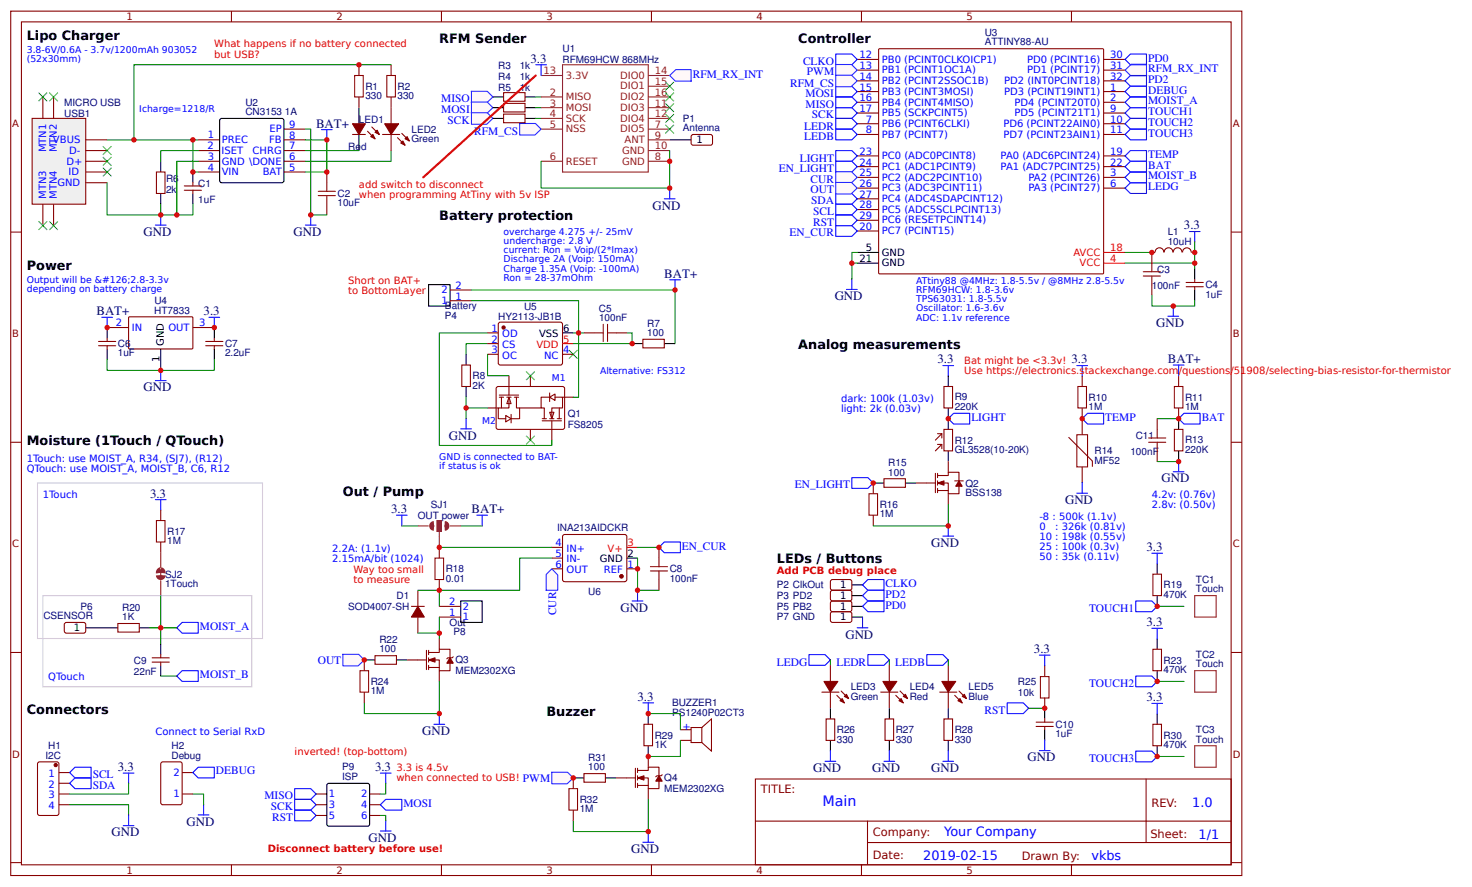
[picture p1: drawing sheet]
<svg xmlns="http://www.w3.org/2000/svg" width="363mm" height="219mm" viewBox="0 0 363 219" stroke-linecap="round" stroke-linejoin="round" font-family="sans-serif">
<g fill="none" stroke="#800" stroke-width=".26">
<path d="M2.6 2.8h304.1v213.2h-304.1zM5.3 5.4h298.7v208h-298.7zM57.1 2.8v2.6M109 2.8v2.6M160.9 2.8v2.6M211.7 14.7h5.3M211.7 19.9h5.3M211.7 17.3h5.3M212.7 2.8v2.6M217 12.1l.2-.1h55.2l.1 .3v55.1l-.2 .2-55.2-.1-.1-.2zM264.6 2.8v2.6M272.5 14.7h5.3"/>
<path d="M272.5 19.9h5.3M272.5 17.3h5.3M211.7 33.2h5.3M211.7 30.5h5.3M211.7 27.9h5.3M211.7 22.6h5.3M211.7 25.2h5.3M211.7 38.5h5.3M272.5 33.2h5.3M272.5 30.5h5.3M272.5 27.9h5.3M272.5 22.6h5.3"/>
<path d="M272.5 25.2h5.3M272.5 38.5h5.3M2.6 57.3h2.7M211.7 43.8h5.3M211.7 54.3h5.3M211.7 51.7h5.3M211.7 49.1h5.3M211.7 46.4h5.3M211.7 57h5.3M211.7 41.1h5.3M272.5 43.8h5.3M272.5 46.4h5.3"/>
<path d="M272.5 41.1h5.3M304 57.3h2.7M284.4 62.3h.8M285.3 62.3a1.06 1.06 0 0 1 1-1.2 1.06 1.06 0 0 1 1.1 1.2M287.5 62.3a1.06 1.06 0 0 1 1-1.2 1.06 1.06 0 0 1 1.1 1.2M289.7 62.3a1.06 1.06 0 0 1 1.1-1.2 1.06 1.06 0 0 1 1 1.2M292 62.3a1.06 1.06 0 0 1 1.1-1.2 1.06 1.06 0 0 1 1 1.2M294.2 62.3h.8M2.6 109.1h2.7M215.6 119.2v2.6M218.3 118.1h5.3v2.1h-5.3zM226.2 119.2h4.8"/>
<path d="M231 116.8v4.7M231.5 107h1.1v1.1M231.5 109.6h1.1v1.1M231.5 117.3h2.7v-.8h2.6v2.1M231.5 119.2h2.7v2.6h2.6v-1.8M231.5 116.8v1M231.5 118.6v1.1M232.6 107l-1.6 1.6M232.6 109.6l-1.6 1.6M233.1 105.9h2.1v5.3h-2.1zM234.2 113.9v2.6M235.7 118.6h2.2"/>
<path d="M263.9 107.9l5.8 5.8v1.4M265.9 107.3h2.7v7.9h-2.7zM267.2 103.3v4M267.2 115.2v4M304 109.1h2.7M215.6 127.1v2.7M231.5 121h2.7M231.5 120.5v1M234.2 121.8v2.7M16.1 153.6h4.8l.3 .5-.1 1.8-.5 .3-4.5-.1-.2-.4v-1.6zM2.6 161h2.7M202.9 170.8h4.3"/>
<path d="M204 177.4h2.1v5.3h-2.1zM205.1 164.1v4M205.1 170.8v3.9M206.6 171.6l1.9 1.8M207.7 170.5l1.8 1.8M217.5 170.8h4.2M218.5 177.4h2.2v5.3h-2.2zM219.6 164.1v4M219.6 170.8v3.9M221.2 171.6l1.8 1.8M222.2 170.5l1.9 1.8M232 170.8h4.3"/>
<path d="M233.1 177.4h2.1v5.3h-2.1zM234.2 164.1v4M234.2 170.8v3.9M235.7 171.6l1.9 1.8M236.8 170.5l1.9 1.8M255.9 179.2h4.2M255.9 178.2h4.2M258 164.1v2.7M258 172.1v2.6M258 177.4v.8M258 179.2v.8M304 161h2.7"/>
<path d="M9.3 188.2l.5-.2h4.2l.5 .2 .1 12.5-.3 .4-4.5 .1-.5-.3zM14.6 190.6h2.6M14.6 193.3h2.6M14.6 195.9h2.6M14.6 198.5h2.6M186.5 192.2h117.5v21.2h-117.5zM283 192.2v15.7M2.6 212.8h2.7M57.1 213.4v2.6M109 213.4v2.6M160.9 213.4v2.6M186.6 202.6h117.3"/>
<path d="M212.7 213.4v2.6M214.2 207.9h89.7M214.2 202.6v10.6M264.6 213.4v2.6M304 212.8h2.7"/>
</g>
<path d="M272.5 64.9h5.3M272.5 62.3h5.3" fill="none" stroke="#f00" stroke-width=".26"/>
<g fill="none" stroke="#000" stroke-width=".26">
<path d="M211.7 64.9h5.3M211.7 62.3h5.3M215.6 119.2h2.7M223.6 119.2h2.6M234.2 103.3v2.6M234.2 111.2v2.7M21.2 154.9h5.3M205.1 174.7v2.7M219.6 174.7v2.7M234.2 174.7v2.7M258 174.7v2.7M205.1 182.7v2.6"/>
<path d="M219.6 182.7v2.6M234.2 182.7v2.6M258 180v2.7"/>
</g>
<g fill="none" stroke="#00f" stroke-width=".26">
<path d="M206.4 53h3.9l1.4 1.3-1.4 1.4h-3.9zM206.4 50.4h3.9l1.4 1.3-1.4 1.3h-3.9zM206.4 47.7h3.9l1.4 1.4-1.4 1.3h-3.9zM293.7 57.1h2.6M295 57.1v2.7M209 71.4h2.7M210.3 68.8v2.6M288.4 78h2.6M289.7 75.4v2.6M232.8 90.2h2.7M234.2 90.2v2.6M265.9 90.2h2.7"/>
<path d="M267.2 90.2v2.6M210.3 117.8h4l1.3 1.4-1.3 1.3h-4zM267.2 119v2.7M38.4 123.3h2.6M39.7 123.3v2.6M232.8 132.3h2.7M234.2 129.6v2.7M265.9 121.7h2.7M43.7 154.9l1.3-1.3h3.9v2.6h-3.9zM199.8 161.5h3.9l1.4 1.3-1.4 1.3h-3.9zM214.3 161.5h4l1.3 1.3-1.3 1.3h-4zM228.9 161.5h3.9l1.4 1.3-1.4 1.3h-3.9z"/>
<path d="M248.7 173.4h4l1.3 1.3-1.3 1.4h-4zM256.6 161.6h2.7M258 161.6v2.7M17.2 193.3l1.3-1.4h4v2.7h-4zM18.5 189.3h4v2.6h-4l-1.3-1.3zM30.4 190.7h2.7M31.7 190.7v2.7M50.3 198.4v2.7M72.8 199.9h3.9l1.4 1.3-1.4 1.3h-3.9zM72.8 197.2h3.9l1.4 1.3-1.4 1.4h-3.9zM72.8 194.6h3.9l1.4 1.3-1.4 1.3h-3.9zM93.9 190.7h2.7"/>
<path d="M95.2 197.2h4v2.7h-4l-1.3-1.4zM95.2 190.7v2.7M203.7 187.8h2.7M205.1 185.2v2.6M218.3 187.8h2.6M219.6 185.2v2.6M232.8 187.8h2.7M234.2 185.2v2.6M256.6 185.2h2.7M258 182.5v2.7M30.4 203.7h2.7M31.7 201.1v2.6"/>
<path d="M48.9 201.1h2.7M93.9 205h2.7M95.2 202.4v2.6"/>
</g>
<path d="M210.3 64.9h1.4M211.7 62.3h-1.4v6.6M234.2 124.5v5.3h-18.6M205.1 162.8v1.3M219.6 162.8v1.3M234.2 162.8v1.3M254 174.7h4M17.2 198.5h14.5v2.7M31.7 193.3v2.6h-14.5M47.6 195.9h2.7v2.6M95.2 193.3v2.6h-1.3M93.9 201.2h1.3v1.3" fill="none" stroke="#080" stroke-width=".26"/>
<path d="M214.6 121.8h2.1v5.3h-2.1zM256.9 166.9h2.1v5.3h-2.1z" fill="none" stroke="#a00000" stroke-width=".26"/>
<g fill="#800" stroke="#800" stroke-width=".26">
<path d="M231.5 119.2l1.6-.6v1.1z"/>
<path d="M236.8 118.6l.8 1.4h-1.6z"/>
<path d="M236.5 172.9l.6-.6 .5 1.1z"/>
<path d="M237.6 171.8l.5-.5 .6 1z"/>
<path d="M232.6 168.1h3.4l-1.8 2.7z"/>
<path d="M207.4 172.9l.6-.6 .5 1.1z"/>
<path d="M208.5 171.8l.5-.5 .5 1z"/>
<path d="M203.5 168.1h3.4l-1.8 2.7z"/>
<path d="M222 172.9l.5-.6 .5 1.1z"/>
<path d="M223 171.8l.6-.5 .5 1z"/>
<path d="M218 168.1h3.5l-1.9 2.7z"/>
<circle cx="13.8" cy="188.8" r=".4"/>
</g>
<g fill="none" stroke="#8d2323" stroke-width=".26">
<path d="M133.6 18.6h5.3M138.9 16h21.2v26.4h-21.2zM160.1 18.6h5.3M133.6 39.8h5.3M133.6 23.9h5.3M133.6 26.6h5.3M133.6 31.9h5.3M133.6 29.2h5.3M160.1 39.8h5.3M160.1 21.3h5.3M160.1 23.9h5.3M160.1 26.6h5.3"/>
<path d="M160.1 31.9h5.3M160.1 34.5h5.3M160.1 29.2h5.3M160.1 37.1h5.3"/>
</g>
<g fill="#fff7f8" stroke="#430aff" stroke-width=".26">
<path d="M116.4 22.5h3.9l1.4 1.4-1.5 1.5h-3.8z"/>
<path d="M116.4 25.2h3.9l1.4 1.4-1.5 1.4h-3.8z"/>
<path d="M116.4 27.8h3.9l1.4 1.4-1.5 1.5h-3.8z"/>
</g>
<g fill="#000" stroke="#3c3" stroke-width=".26">
<path d="M164.3 20.2l2.1 2.1zM166.4 20.2l-2.1 2.1z"/>
<path d="M164.3 22.9l2.1 2.1zM166.4 22.9l-2.1 2.1z"/>
<path d="M164.3 25.5l2.1 2.1zM166.4 25.5l-2.1 2.1z"/>
<path d="M164.3 28.2l2.1 2.1zM164.3 30.3l2.1-2.1z"/>
<path d="M164.3 30.8l2.1 2.1zM166.4 30.8l-2.1 2.1z"/>
</g>
<path d="M132.3 16h2.6M133.6 16v2.6M164 49.1h2.7M165.4 46.4v2.7" fill="none" stroke="#00f" stroke-width=".26"/>
<path d="M165.4 37.1v9.3h-31.8v-6.6" fill="none" stroke="#080" stroke-width=".26"/>
<path d="M170.9 33.3h4.8l.2 .4v1.9l-.5 .2h-4.5l-.2-.5v-1.6z" fill="none" stroke="#800" stroke-width=".26"/>
<path d="M165.4 34.5h5.3" fill="none" stroke="#000" stroke-width=".26"/>
<g fill="#fff7f8" stroke="#430aff" stroke-width=".26">
<path d="M165.4 18.6l1.5-1.4h3.8v2.8h-3.9z"/>
<path d="M128.3 30.5h3.9l1.4 1.4-1.5 1.4h-3.8z"/>
</g>
<path d="M121.7 23.9h2.7M121.7 26.6h2.7M121.7 29.2h2.7M129.6 23.9h2.7M129.6 26.6h2.7M129.6 29.2h2.7" fill="none" stroke="#000" stroke-width=".26"/>
<path d="M124.4 22.9h5.2v2.1h-5.2zM124.4 25.5h5.2v2.1h-5.2zM124.4 28.2h5.2v2.1h-5.2z" fill="none" stroke="#800" stroke-width=".26"/>
<path d="M132.3 23.9h1.3M132.3 26.6h1.3M132.3 29.2h1.3" fill="none" stroke="#080" stroke-width=".26"/>
<path d="M277.8 17.3l1.5-1.5h3.8l.1 2.9h-4z" fill="#fff7f8" stroke="#430aff" stroke-width=".26"/>
<g fill="none" stroke="#800" stroke-width=".26">
<path d="M292.9 70.7h4.2M292.9 69.7h4.2M295 68.9v.8M295 70.7v.8M39.7 125.8v2.6M39.7 133.7v2.7M29.1 153.8h5.3v2.1h-5.3zM284.7 141.7h2.1v5.2h-2.1zM37.6 163.4h4.2M37.6 162.3h4.2M39.7 161.5v.8M39.7 163.4v.7"/>
<path d="M284.7 160.2h2.1v5.3h-2.1zM284.7 178.7h2.1v5.3h-2.1z"/>
</g>
<path d="M295 66.3v2.6M295 71.5v2.7M285.8 139v2.7M26.5 154.9h2.6M34.4 154.9h2.6M39.7 158.9v2.6M285.8 146.9v2.7M285.8 157.5v2.7M39.7 164.1v2.7M285.8 165.5v2.6M285.8 176.1v2.6M285.8 184v2.6" fill="none" stroke="#000" stroke-width=".26"/>
<path d="M277.8 64.9h17.2v1.4M284.4 72.9v2.6h10.6v-1.3M37 154.9h6.7M285.8 149.6h6.6M39.7 166.8h4M285.8 168.1h6.6M285.8 186.6h6.6" fill="none" stroke="#080" stroke-width=".26"/>
<g fill="none" stroke="#00f" stroke-width=".26">
<path d="M277.8 30.5l1.3-1.3h4v2.7h-4zM279.1 26.6h4v2.6h-4l-1.3-1.3zM279.1 31.9h4v2.6h-4l-1.3-1.3zM284.4 136.5h2.7M285.8 136.5v2.6M280.5 148.3h3.9l1.4 1.3-1.4 1.3h-3.9zM284.4 155h2.7M285.8 155v2.7M43.7 166.8l1.3-1.3h3.9v2.6h-3.9zM280.5 166.8h3.9l1.4 1.3-1.4 1.3h-3.9zM284.4 173.5h2.7M285.8 173.5v2.7"/>
<path d="M280.5 185.3h3.9l1.4 1.3-1.4 1.4h-3.9z"/>
</g>
<path d="M38.6 128.4h2.1v5.3h-2.1z" fill="none" stroke="#a00000" stroke-width=".26"/>
<path d="M39.2 141.4a.57 .57 0 0 1 .5-.8 .57 .57 0 0 1 .5 .8M39.2 141.9l.3 .5 .6-.1 .1-.4" fill="none" stroke="#8d2323" stroke-width="1.3" stroke-linecap="butt"/>
<path d="M39.7 136.4v3.7M39.7 140.6v1.9M39.7 143.2v3.7" fill="none" stroke="#8d2323" stroke-width=".26"/>
<path d="M9.3 119.2h55.5v38.3h-55.5zM10.6 146.9h51.6v22.5h-51.6z" fill="none" stroke="#ccc" stroke-width=".26"/>
<path d="M7.9 29.2h13.3v21.2h-13.3z" fill="#efefef" stroke="#800" stroke-width=".26"/>
<g fill="none" stroke="#800" stroke-width=".26">
<path d="M88.6 16v2.6M96.6 16v2.6M10.6 23.9v5.3M13.2 23.9v5.3M21.2 34.5h5.3M21.2 37.1h5.3M21.2 39.8h5.3M48.9 34.5h5.3M48.9 37.1h5.3M48.9 39.8h5.3M70.1 34.5h5.3M70.1 37.1h5.3"/>
<path d="M70.1 39.8h5.3M70.1 31.9h5.3M87 33.2h3.2M88.6 23.9v2.7M90.8 32.4l1.8 1.8M91.8 31.3l1.9 1.9M96.6 23.9v2.7M10.6 50.4v5.3M13.2 50.4v5.3M21.2 45.1h5.3M21.2 42.4h5.3M48.9 42.4h5.3"/>
<path d="M70.1 42.4h5.3M80.7 42.4v2.7M80.7 50.4v2.6"/>
</g>
<path d="M54.3 29.5l.5-.3 15.1 .1 .2 .4-.1 15.1-.4 .3-15.1-.1-.3-.4zM88.6 26.6v3.9M88.6 33.2v3.9" fill="none" stroke="#000" stroke-width=".26"/>
<path d="M87.6 18.6h2.1v5.3h-2.1zM95.5 18.6h2.1v5.3h-2.1zM78.6 48.3h4.2M78.6 47.2h4.2M80.7 45.1v2.1M80.7 48.3v2.1" fill="none" stroke="#a00000" stroke-width=".26"/>
<g fill="#800" stroke="#800" stroke-width=".26">
<path d="M87 30.5h3.2l-1.6 2.7z"/>
<path d="M91.5 33.7l.6-.5 .5 1z"/>
<path d="M92.6 32.6l.5-.5 .6 1.1z"/>
</g>
<g fill="#fefefe" stroke="#800" stroke-width=".26">
<path d="M125.7 98l.5 1.6h-1.1z"/>
<path d="M124.9 102.5l1.3 .8-1.3 .8z"/>
</g>
<path d="M123.3 97.5h4.8M123.3 98h1.1M123.8 98v2.6M125.1 98h1.1M125.7 98v2.6h-2.7v2.7h1.9M125.7 92.7v4.8M127 98h1.1M127.5 98v2.6h.8v2.7h-2.1M131 92.7v2.7M120.4 100.6h2.6M126.2 102.2v2.2" fill="none" stroke="#800" stroke-width=".26"/>
<g fill="#fefefe" stroke="#800" stroke-width=".26">
<path d="M135.7 101.7h1.1l-.5 1.6z"/>
<path d="M135.7 98l1.4-.8v1.6z"/>
</g>
<g fill="none" stroke="#800" stroke-width=".26">
<path d="M38.6 42.4h2.1v5.3h-2.1zM31.8 78.3l.2-.1h15.5l.1 .2v7.6l-.2 .1h-15.5l-.2-.3zM123.3 79.6h15.3l.3 .4-.1 9.8-.4 .3-15.1-.1-.3-.5v-9.5zM24.3 85.3h4.3M24.3 84.2h4.3M26.5 80.8h5.2M26.5 83.4v.8M26.5 85.3v.8M47.6 80.8h5.3M50.8 85.3h4.2M50.8 84.2h4.2M52.9 83.4v.8"/>
<path d="M52.9 85.3v.8M120.4 82.1h2.6M120.4 84.8h2.6M120.4 87.4h2.6M122.6 95.6l.4-.2h16.2l.2 .5v9.8l-.5 .2h-16.1l-.3-.5zM135.7 98h-2.1v2.6h.8v2.7M135.7 96.9v2.2M137.1 98h1.8v2.6h-2.6v2.7M138.9 98h2.7M138.9 87.4h2.7M144.2 82.1h2.6M152.1 82.1h2.7"/>
<path d="M128.3 100.6h5.3M131 105.9v2.7M133.9 103.8h4.7M133.9 103.3h1M135.7 103.3h1.1M136.3 103.8v4.8M137.6 103.3h1M138.1 100.6v2.7M108.5 157.5v2.7M90 162.8v2.7M90 170.8v2.6M92.6 161.8h5.3v2.1h-5.3z"/>
<path d="M100.5 162.8h4.8M105.3 160.4v4.8M105.8 161h2.7v-.8h2.6v2.1M105.8 162.8h2.7v2.7h2.6v-1.9M105.8 164.7h2.7M105.8 160.4v1.1M105.8 162.3v1.1M105.8 164.1v1.1M108.5 165.5v2.6M111.9 162l-.2 .3h-1.1l-.3 .3"/>
</g>
<g fill="#000" stroke="#3c3" stroke-width=".26">
<path d="M9.5 22.9l2.1 2.1zM9.5 25l2.1-2.1z"/>
<path d="M12.2 22.9l2.1 2.1zM14.3 22.9l-2.1 2.1z"/>
<path d="M25.4 36.1l2.1 2.1zM27.5 36.1l-2.1 2.1z"/>
<path d="M25.4 38.7l2.1 2.2zM27.5 38.7l-2.1 2.2z"/>
<path d="M9.5 54.6l2.1 2.1zM11.6 54.6l-2.1 2.1z"/>
<path d="M12.2 54.6l2.1 2.1zM14.3 54.6l-2.1 2.1z"/>
<path d="M25.4 41.4l2.1 2.1zM27.5 41.4l-2.1 2.1z"/>
<path d="M129.9 91.7l2.1 2.1zM132 91.7l-2.1 2.1z"/>
<path d="M140.5 86.4l2.1 2.1zM142.6 86.4l-2.1 2.1z"/>
<path d="M129.9 107.5l2.1 2.1zM132 107.5l-2.1 2.1z"/>
</g>
<g fill="none" stroke="#080" stroke-width=".26">
<path d="M26.5 34.5h22.4M47.6 34.5v7.9h1.3M48.9 37.1h-9.2v2.7M48.9 39.8h-5.2v13.2h-17.2v-7.9M75.4 34.5h5.3v7.9h-5.3M75.4 31.9h1.3v21.1h4M75.4 37.1h13.2M96.6 37.1v2.7h-21.2M39.7 50.4v2.6M116.4 74.2h26.5v23.8h-1.3M116.4 71.5h50.3v13.3M26.5 88.7v2.7h26.4v-2.7"/>
<path d="M115.1 98v5.3M120.4 82.1h-11.9v27.8h27.8v-1.3M120.4 87.4v5.3h5.3M120.4 84.8h-5.3v2.6M141.6 82.1h2.6M154.8 82.1h1.3v2.7h-14.5M115.1 100.6h5.3"/>
</g>
<path d="M146.8 82.1h2.2M149 80v4.2M150 82.1h2.1M150 80v4.2M88.9 165.5h2.1v5.3h-2.1z" fill="none" stroke="#a00000" stroke-width=".26"/>
<g fill="none" stroke="#00f" stroke-width=".26">
<path d="M79.4 32h2.6M80.7 32v2.6M75.4 55.5h2.7M76.7 52.9v2.6M25.1 78.3h2.7M26.5 78.3v2.6M51.6 78.3h2.6M52.9 78.3v2.6M165.4 69h2.6M166.7 69v2.7M38.4 93.9h2.6M39.7 91.3v2.6"/>
<path d="M113.8 105.8h2.6M115.1 103.2v2.6M107.2 178.7h2.6M108.5 176.1v2.6"/>
</g>
<g fill="#800" stroke="#800" stroke-width=".26">
<path d="M105.8 162.8l1.6-.5v1.1z"/>
<path d="M111.1 162.3l.8 1.3h-1.6z"/>
<circle cx="124.4" cy="80.8" r=".4"/>
</g>
<path d="M138.9 84.8h2.7" fill="none" stroke="#f00" stroke-width=".26"/>
<path d="M39.7 39.8v2.6M39.7 47.7v2.7M26.5 80.8v2.6M26.5 86.1v2.6M39.7 86.1v5.3M52.9 80.8v2.6M52.9 86.1v2.6M138.9 82.1h2.7M90 162.8h2.6M97.9 162.8h2.6" fill="none" stroke="#000" stroke-width=".26"/>
<path d="M84.6 161.4h4l1.4 1.4-1.6 1.5h-3.7z" fill="#fff7f8" stroke="#430aff" stroke-width=".26"/>
<path d="M96.6 16h-63.5v18.5M99.2 129.8h4M108.5 135h27.8M113.8 129.8h5.3M136.3 137.7h-8v7.9h-19.8v4M103.2 145.6h5.3M103.2 156.2h5.3M108.5 152.2v5.3M108.5 168.1v8h-18.5v-2.7" fill="none" stroke="#080" stroke-width=".26"/>
<g fill="none" stroke="#00f" stroke-width=".26">
<path d="M206.4 13.3h3.9l1.4 1.4-1.4 1.3h-3.9zM38.4 55.5h2.6M39.7 52.9v2.6M289.7 90.1h2.7M291 90.1v2.6M234.2 103.3l1.3-1.3h3.9v2.6h-3.9zM267.2 103.3l1.4-1.3h3.9v2.6h-3.9zM289.7 116.4h2.7M291 103.3l1.4-1.3h3.9v2.6h-3.9zM291 113.7v2.7M97.9 127.1h2.6M99.2 127.1v2.7"/>
<path d="M117.7 127.1h2.7M119.1 127.1v2.7M213 144.3l1.3-1.3h4v2.6h-4z"/>
</g>
<g fill="none" stroke="#800" stroke-width=".26">
<path d="M233.1 95.4h2.1v5.2h-2.1zM267.2 92.7v2.7M291 92.7v2.7M267.2 100.6v2.7M290 105.9h2.1v5.3h-2.1zM291 100.6v2.7M108.5 135v2.7M136.3 135h2.6M136.3 137.7h2.6M139.2 131.9h15.3l.3 .5-.1 10.8-.4 .3-15.1-.1-.3-.4v-10.6zM101.6 149.6h3.2M103.2 145.6v4"/>
<path d="M103.2 152.2v4M108.5 143v2.6M136.3 140.3h2.6M154.8 140.3h2.6M205.1 143.2l.5-.2 4.5 .1 .2 .4v1.9l-.5 .2h-4.5l-.2-.5z"/>
</g>
<g fill="#800" stroke="#800" stroke-width=".26">
<path d="M103.2 149.6l1.6 2.6h-3.2z"/>
<circle cx="153.5" cy="142.2" r=".4"/>
</g>
<path d="M107.2 129.2l-.6 .4 .2 .6 .4 .1M109.8 129.2l.5 .4-.2 .6-.3 .1" fill="none" stroke="#8d2323" stroke-width="1.3" stroke-linecap="butt"/>
<path d="M103.2 129.8h2.6M107.9 128.4h1.1v2.7h-1.1zM108.5 131.1v3.9M111.1 129.8h2.7" fill="none" stroke="#8d2323" stroke-width=".26"/>
<path d="M107.9 128.4h1.1v2.7h-1.1z" fill="#8d2323" stroke="#8d2323" stroke-width=".26"/>
<path d="M266.2 95.4h2.1v5.2h-2.1zM290 95.4h2.1v5.2h-2.1zM107.4 137.7h2.1v5.3h-2.1z" fill="none" stroke="#a00000" stroke-width=".26"/>
<path d="M234.2 92.7v2.7M234.2 100.6v2.7M291 103.3v2.6M291 111.2v2.7M154.8 137.7h2.6M210.3 144.3h2.7" fill="none" stroke="#000" stroke-width=".26"/>
<path d="M154.8 135h2.6" fill="none" stroke="#f00" stroke-width=".26"/>
<path d="M134.9 141.7l1.4-1.4 1.4 1.6v3.7l-2.8 .1z" fill="#fff7f8" stroke="#430aff" stroke-width=".26"/>
<path d="M160.6 139.8h4.2M162.7 137.7v2.1M160.6 140.9h4.2M162.7 140.9v2.1M140.5 194.6h2.1v5.3h-2.1z" fill="none" stroke="#a00000" stroke-width=".26"/>
<g fill="none" stroke="#800" stroke-width=".26">
<path d="M162.7 135v2.7M162.7 143v2.6M205.1 145.9l.5-.3 4.5 .1 .2 .5v1.8l-.5 .3-4.5-.1-.2-.5zM141.6 191.9v2.7M141.6 199.9v2.6M144.2 190.9h5.3v2.1h-5.3zM152.1 191.9h4.8M156.9 189.5v4.8M157.4 190.1h2.7v-.8h2.6v2.1M157.4 191.9h2.7v2.7h2.6v-1.9M157.4 193.8h2.7M157.4 189.5v1.1"/>
<path d="M157.4 191.4v1.1M157.4 193.3v1M160.1 186.6v2.7M160.1 194.6v2.6M163.5 191.1l-.3 .3h-1l-.3 .3"/>
</g>
<path d="M157.4 137.7v7.9h5.3" fill="none" stroke="#080" stroke-width=".26"/>
<path d="M210.3 146.9h2.7M141.6 191.9h2.6M149.5 191.9h2.6" fill="none" stroke="#000" stroke-width=".26"/>
<path d="M277.8 19.9l1.3-1.3h4v2.7h-4zM206.4 31.9h3.9l1.4 1.3-1.4 1.3h-3.9zM206.4 21.3h3.9l1.4 1.3-1.4 1.3h-3.9zM206.4 23.9h3.9l1.4 1.3-1.4 1.4h-3.9zM206.4 26.6h3.9l1.4 1.3-1.4 1.3h-3.9zM206.4 29.2h3.9l1.4 1.3-1.4 1.4h-3.9zM277.8 46.4l1.3-1.3h4v2.6h-4zM213 146.9l1.3-1.3h4v2.7h-4zM158.7 207.8h2.7M160.1 205.2v2.6" fill="none" stroke="#00f" stroke-width=".26"/>
<g fill="#800" stroke="#800" stroke-width=".26">
<path d="M157.4 191.9l1.6-.5v1.1z"/>
<path d="M162.7 191.4l.8 1.3h-1.6z"/>
</g>
<path d="M136.2 190.5h4l1.4 1.4-1.6 1.5h-3.7z" fill="#fff7f8" stroke="#430aff" stroke-width=".26"/>
<path d="M160.1 176.1h7.9v3.9M160.1 197.2v8h-18.5v-2.7M168 182.7v3.9h-7.9" fill="none" stroke="#080" stroke-width=".26"/>
<path d="M158.7 173.4h2.7M160.1 173.4v2.7" fill="none" stroke="#00f" stroke-width=".26"/>
<path d="M159 178.7h2.1v5.3h-2.1zM173.3 179.5l2.4-2.1v7.9l-2.4-2.1M173.3 179.5v3.7M173.3 179.5h-2.6v3.7h2.6M168 180h2.7M168 182.7h2.7" fill="none" stroke="#800" stroke-width=".26"/>
<path d="M160.1 176.1v2.6M160.1 184v2.6" fill="none" stroke="#000" stroke-width=".26"/>
<path d="M206.3 15.9h4l1.4 1.4-1.6 1.5h-3.7z" fill="#fff7f8" stroke="#430aff" stroke-width=".26"/>
<g fill="none" stroke="#800" stroke-width=".26">
<path d="M94.5 33.2h4.2M96.6 26.6v3.9M96.6 33.2v3.9M98.2 34l1.8 1.8M99.2 32.9l1.9 1.9M284.4 62.3v2.6M284.4 70.2v2.7M114 90.1h2.2v5.3h-2.2zM158.7 83.7h5.3v2.1h-5.3zM205.1 148.5l.5-.2h4.5l.2 .5v1.9l-.5 .2-4.5-.1-.2-.4zM205.1 151.2l.5-.3 4.5 .1 .2 .4v1.9l-.5 .3-4.5-.1-.2-.5zM78.1 195.9h2.6"/>
<path d="M78.1 198.5h2.6M91.3 195.9h2.6M91.3 198.5h2.6M78.1 201.2h2.6M91.3 201.2h2.6"/>
</g>
<path d="M115.1 87.4v2.7M115.1 95.4v2.6M156.1 84.8h2.6M164 84.8h2.7M210.3 149.6h2.7M210.3 152.2h2.7M80.8 193.5l.4-.2h9.8l.3 .5-.1 9.8-.4 .2h-9.8l-.3-.5z" fill="none" stroke="#000" stroke-width=".26"/>
<path d="M206.4 37.1h3.9l1.4 1.4-1.4 1.3h-3.9zM206.4 39.8h3.9l1.4 1.3-1.4 1.3h-3.9zM277.8 38.5l1.3-1.4h4v2.7h-4zM279.1 39.8h4v2.6h-4l-1.3-1.3zM211.7 154.9h2.6M213 149.6l1.3-1.3h4v2.6h-4zM213 152.2v2.7" fill="none" stroke="#00f" stroke-width=".26"/>
<g fill="#800" stroke="#800" stroke-width=".26">
<path d="M99 35.3l.5-.5 .5 1z"/>
<path d="M100 34.2l.5-.5 .6 1.1z"/>
<path d="M95 30.5h3.4l-1.8 2.7z"/>
</g>
<path d="M295 59.6v5.3M277.8 62.3h6.6M157.4 135h5.3M39.7 146.9v12" fill="none" stroke="#080" stroke-width=".26"/>
<path d="M282.3 68.1h4.2M282.3 67h4.2M284.4 64.9v2.1M284.4 68.1v2.1" fill="none" stroke="#a00000" stroke-width=".26"/>
<path d="M295 146.9h5.3v5.3h-5.3zM295 165.5h5.3v5.3h-5.3zM295 184h5.3v5.3h-5.3z" fill="none" stroke="#8d2323" stroke-width=".26"/>
<path d="M206.3 18.6h4l1.4 1.3-1.6 1.5h-3.7z" fill="#fff7f8" stroke="#430aff" stroke-width=".26"/>
<path d="M279.1 13.3h4v2.7h-4l-1.3-1.3zM279.1 23.9h4v2.7h-4l-1.3-1.4zM279.1 21.3h4v2.6h-4l-1.3-1.3zM279.1 42.4h4v2.7h-4l-1.3-1.3zM48.9 189.3h4v2.6h-4l-1.3-1.3z" fill="none" stroke="#00f" stroke-width=".26"/>
<path d="M45.5 46.9h4.2M45.5 45.9h4.2M47.6 45.1v.8M47.6 46.9v.8M39.8 188.2l.4-.2h4.2l.5 .2 .1 9.8-.3 .5h-4.5l-.4-.2zM45 195.9h2.6M45 190.6h2.6" fill="none" stroke="#800" stroke-width=".26"/>
<path d="M47.6 42.4v2.7M47.6 47.7v2.7" fill="none" stroke="#000" stroke-width=".26"/>
<path d="M47.6 50.4v2.6h-3.9" fill="none" stroke="#080" stroke-width=".26"/>
<g fill="#fff7f8" stroke="#430aff" stroke-width=".26">
<path d="M206.3 42.4h4l1.4 1.4-1.6 1.4h-3.7z"/>
<path d="M206.3 45h4l1.4 1.4-1.6 1.5h-3.7z"/>
</g>
<path d="M283.6 109.1h4.3M283.6 108.1h4.3M285.8 105.9v2.2M285.8 109.1v2.1" fill="none" stroke="#a00000" stroke-width=".26"/>
<path d="M111.1 74.2h5.3M111.1 71.5h5.3M285.8 103.3v2.6M285.8 111.2v2.7M108.5 152.2h5.3M108.5 149.6h5.3" fill="none" stroke="#800" stroke-width=".26"/>
<path d="M285.8 103.3h5.2M285.8 113.9h5.2" fill="none" stroke="#080" stroke-width=".26"/>
<path d="M206.4 55.7h3.9l1.4 1.3-1.4 1.3h-3.9zM162.7 135l1.3-1.3h4v2.7h-4zM156.1 148.3h2.6M157.4 145.6v2.7" fill="none" stroke="#00f" stroke-width=".26"/>
<path d="M105.8 70.2h5.3v5.3h-5.3zM113.8 148.3h5.3v5.3h-5.3z" fill="none" stroke="#000" stroke-width=".26"/>
<path d="M132.3 18.6l-27.8 25.2" fill="none" stroke="#f00" stroke-width=".53"/>
<g fill="#c00">
<circle cx="162.7" cy="135" r=".66"/>
<circle cx="157.4" cy="145.6" r=".66"/>
<circle cx="157.4" cy="140.3" r=".66"/>
<circle cx="43.7" cy="53" r=".66"/>
<circle cx="291" cy="113.9" r=".66"/>
<circle cx="39.7" cy="53" r=".66"/>
<circle cx="47.6" cy="42.4" r=".66"/>
<circle cx="39.7" cy="154.9" r=".66"/>
<circle cx="295" cy="64.9" r=".66"/>
<circle cx="108.5" cy="176.1" r=".66"/>
<circle cx="160.1" cy="186.6" r=".66"/>
<circle cx="108.5" cy="135" r=".66"/>
<circle cx="108.5" cy="145.6" r=".66"/>
<circle cx="33.1" cy="34.5" r=".66"/>
<circle cx="47.6" cy="34.5" r=".66"/>
<circle cx="80.7" cy="42.4" r=".66"/>
<circle cx="80.7" cy="34.5" r=".66"/>
<circle cx="26.5" cy="80.8" r=".66"/>
<circle cx="285.8" cy="186.6" r=".66"/>
<circle cx="215.6" cy="119.2" r=".66"/>
<circle cx="210.3" cy="64.9" r=".66"/>
<circle cx="258" cy="174.7" r=".66"/>
<circle cx="165.4" cy="39.8" r=".66"/>
<circle cx="165.4" cy="46.4" r=".66"/>
<circle cx="285.8" cy="149.6" r=".66"/>
<circle cx="285.8" cy="168.1" r=".66"/>
<circle cx="142.9" cy="82.1" r=".66"/>
<circle cx="115.1" cy="100.6" r=".66"/>
<circle cx="166.7" cy="71.5" r=".66"/>
<circle cx="39.7" cy="91.4" r=".66"/>
<circle cx="52.9" cy="80.8" r=".66"/>
<circle cx="108.5" cy="156.2" r=".66"/>
<circle cx="90" cy="162.8" r=".66"/>
<circle cx="234.2" cy="103.3" r=".66"/>
<circle cx="291" cy="103.3" r=".66"/>
<circle cx="267.2" cy="103.3" r=".66"/>
<circle cx="76.7" cy="53" r=".66"/>
<circle cx="88.6" cy="16" r=".66"/>
<circle cx="234.2" cy="129.8" r=".66"/>
<circle cx="160.1" cy="205.2" r=".66"/>
<circle cx="141.6" cy="191.9" r=".66"/>
<circle cx="160.1" cy="176.1" r=".66"/>
<circle cx="156.1" cy="84.8" r=".66"/>
<circle cx="295" cy="62.3" r=".66"/>
<circle cx="284.4" cy="62.3" r=".66"/>
<circle cx="289.7" cy="75.5" r=".66"/>
</g>
<text font-size="3.5" fill="#00f" x="203.1" y="199">Main</text>
<g font-size="3.2">
<text x="6.6" y="10">Lipo Charger</text>
<text x="108.5" y="10.7">RFM Sender</text>
<text x="197.1" y="10.7">Controller</text>
<text x="108.5" y="54.3">Battery protection</text>
<text x="6.6" y="66.7">Power</text>
<text x="197.1" y="86.1">Analog measurements</text>
<text x="6.6" y="109.9">Moisture (1Touch / QTouch)</text>
<text x="84.7" y="122.3">Out / Pump</text>
<text x="191.8" y="139">LEDs / Buttons</text>
<text x="6.6" y="176.1">Connectors</text>
<text x="134.9" y="176.6">Buzzer</text>
</g>
<g font-size="3.2" fill="#000080">
<text x="131" y="15.5">3.3</text>
<text x="78.1" y="31.5">BAT+</text>
<text x="161.1" y="51.7">GND</text>
<text x="35.5" y="58.2">GND</text>
<text x="72.5" y="58.2">GND</text>
<text x="292.4" y="56.6">3.3</text>
<text x="164" y="68.5">BAT+</text>
<text x="23.8" y="77.8">BAT+</text>
<text x="50.3" y="77.8">3.3</text>
<text x="206.1" y="74.1">GND</text>
<text x="285.5" y="80.7">GND</text>
<text x="231.5" y="89.7">3.3</text>
<text x="264.6" y="89.7">3.3</text>
<text x="288.4" y="89.6">BAT+</text>
<text x="35.5" y="96.5">GND</text>
<text x="110.9" y="108.5">GND</text>
<text x="286.8" y="119">GND</text>
<text x="37" y="122.7">3.3</text>
<text x="263" y="124.3">GND</text>
<text x="96.6" y="126.6">3.3</text>
<text x="116.4" y="126.6">BAT+</text>
<text x="229.9" y="134.9">GND</text>
<text x="283.1" y="136">3.3</text>
<text x="153.2" y="150.9">GND</text>
<text x="283.1" y="154.5">3.3</text>
<text x="208.8" y="157.5">GND</text>
<text x="255.3" y="161.1">3.3</text>
<text x="157.4" y="172.9">3.3</text>
<text x="283.1" y="173">3.3</text>
<text x="104.2" y="181.3">GND</text>
<text x="29.1" y="190.2">3.3</text>
<text x="92.6" y="190.2">3.3</text>
<text x="200.8" y="190.5">GND</text>
<text x="215.4" y="190.5">GND</text>
<text x="229.9" y="190.5">GND</text>
<text x="253.7" y="187.8">GND</text>
<text x="46" y="203.7">GND</text>
<text x="27.5" y="206.3">GND</text>
<text x="91" y="207.7">GND</text>
<text x="155.8" y="210.4">GND</text>
</g>
<g font-size="3.2" fill="#00f">
<text x="294.4" y="199.1">1.0</text>
<text x="233.2" y="206.3">Your Company</text>
<text x="296" y="206.9">1/1</text>
<text x="228" y="212.2">2019-02-15</text>
<text x="269.5" y="212.1">vkbs</text>
</g>
<g font-size="2.8" fill="#00f">
<text x="198.3" y="16">CLKO</text>
<text x="283.5" y="17.8">RFM_RX_INT</text>
<text x="283.5" y="15.2">PD0</text>
<text x="171.1" y="19.2">RFM_RX_INT</text>
<text x="195.2" y="21.5">RFM_CS</text>
<text x="198.9" y="23.8">MOSI</text>
<text x="199.2" y="18.4">PWM</text>
<text x="283.5" y="20.5">PD2</text>
<text x="283.5" y="23.2">DEBUG</text>
<text x="109" y="27.9">MOSI</text>
<text x="109" y="25.2">MISO</text>
<text x="198.9" y="26.6">MISO</text>
<text x="200.5" y="29.2">SCK</text>
<text x="283.5" y="28.4">TOUCH1</text>
<text x="283.5" y="25.7">MOIST_A</text>
<text x="110.5" y="30.5">SCK</text>
<text x="117.1" y="33.2">RFM_CS</text>
<text x="198.6" y="34.6">LEDB</text>
<text x="198.6" y="32">LEDR</text>
<text x="283.5" y="31">TOUCH2</text>
<text x="283.5" y="33.7">TOUCH3</text>
<text x="197.5" y="39.9">LIGHT</text>
<text x="283.5" y="39">TEMP</text>
<text x="283.5" y="41.7">BAT</text>
<text x="192.3" y="42.4">EN_LIGHT</text>
<text x="200.2" y="45">CUR</text>
<text x="200.2" y="47.7">OUT</text>
<text x="283.5" y="46.8">LEDG</text>
<text x="283.5" y="44.2">MOIST_B</text>
<text x="200.3" y="50.4">SDA</text>
<text x="200.8" y="53">SCL</text>
<text x="195" y="58.3">EN_CUR</text>
<text x="200.8" y="55.7">RST</text>
<text x="239.9" y="103.8">LIGHT</text>
<text x="272.9" y="103.8">TEMP</text>
<text x="296.7" y="103.8">BAT</text>
<text x="196.3" y="120.5">EN_LIGHT</text>
<text x="168.4" y="135.6">EN_CUR</text>
<text x="218.7" y="144.9">CLKO</text>
<text x="218.7" y="147.5">PD2</text>
<text x="49.4" y="155.4">MOIST_A</text>
<text x="137.4" y="151.8" transform="rotate(-90 137.4 151.8)">CUR</text>
<text x="218.7" y="150.1">PD0</text>
<text x="268.9" y="151">TOUCH1</text>
<text x="49.4" y="167.3">MOIST_B</text>
<text x="78.5" y="163.9">OUT</text>
<text x="191.8" y="164.3">LEDG</text>
<text x="206.5" y="164.3">LEDR</text>
<text x="221.1" y="164.3">LEDB</text>
<text x="268.9" y="169.5">TOUCH2</text>
<text x="243.1" y="176.1">RST</text>
<text x="22.9" y="191.9">SCL</text>
<text x="53.3" y="191">DEBUG</text>
<text x="268.9" y="188.1">TOUCH3</text>
<text x="22.9" y="194.6">SDA</text>
<text x="65.3" y="197.2">MISO</text>
<text x="129.1" y="193">PWM</text>
<text x="66.9" y="199.9">SCK</text>
<text x="67.2" y="202.5">RST</text>
<text x="99.6" y="199.1">MOSI</text>
</g>
<g font-size="2.8" fill="#800">
<text x="187.9" y="195.6">TITLE:</text>
<text x="284.3" y="199.1">REV:</text>
<text x="215.5" y="206.3">Company:</text>
<text x="284.1" y="206.7">Sheet:</text>
<text x="215.5" y="212">Date:</text>
<text x="252.3" y="212.1">Drawn By:</text>
</g>
<g font-size="2.5" fill="#800">
<text x="31.2" y="5">1</text>
<text x="83.1" y="5">2</text>
<text x="134.9" y="5">3</text>
<text x="186.8" y="5">4</text>
<text x="238.7" y="5">5</text>
<text x="3" y="31.3">A</text>
<text x="304.4" y="31.3">A</text>
<text x="3" y="83.2">B</text>
<text x="304.4" y="83.2">B</text>
<text x="3" y="135">C</text>
<text x="304.4" y="135">C</text>
<text x="3" y="186.9">D</text>
<text x="304.4" y="186.9">D</text>
<text x="31.2" y="215.6">1</text>
<text x="83.1" y="215.6">2</text>
<text x="134.9" y="215.6">3</text>
<text x="186.8" y="215.6">4</text>
<text x="238.7" y="215.6">5</text>
</g>
<g font-size="2.5" fill="#f00">
<text x="52.9" y="11.7">What happens if no battery connected</text>
<text x="52.9" y="14.2">but USB?</text>
<text x="88.6" y="46.4">add switch to disconnect</text>
<text x="88.6" y="48.9">when programming AtTiny with 5v ISP</text>
<text x="265.1" y="63.1">AVCC</text>
<text x="266.6" y="65.7">VCC</text>
<text x="274.1" y="64.7">4</text>
<text x="274.1" y="62">18</text>
<text x="86" y="70">Short on BAT+</text>
<text x="86" y="72.4">to BottomLayer</text>
<text x="132.4" y="85.8">VDD</text>
<text x="139" y="84.5">5</text>
<text x="238.1" y="89.8">Bat might be &lt;3.3v!</text>
<text x="238.1" y="92.3">Use https://electronics.stackexchange.com/questions/51908/selecting-bias-resistor-for-thermistor</text>
<text x="150" y="136.1">V+</text>
<text x="154.9" y="134.8">3</text>
<text x="87.3" y="141.4">Way too small</text>
<text x="87.3" y="143.9">to measure</text>
<text x="191.8" y="141.7">Add PCB debug place</text>
<text x="72.8" y="186.3">inverted! (top-bottom)</text>
<text x="97.9" y="190.3">3.3 is 4.5v</text>
<text x="97.9" y="192.8">when connected to USB!</text>
<text x="66.1" y="210.2">Disconnect battery before use!</text>
</g>
<g font-size="2.5" fill="#000080">
<text x="243.2" y="11.2">ATTINY88-AU</text>
<text x="243.2" y="8.8">U3</text>
<text x="123" y="17.1">R3</text>
<text x="128.3" y="17.1">1k</text>
<text x="138.9" y="15.5">RFM69HCW 868MHz</text>
<text x="138.9" y="12.9">U1</text>
<text x="90.2" y="22.2">R1</text>
<text x="98.2" y="22.2">R2</text>
<text x="123" y="19.8">R4</text>
<text x="123" y="22.4">R5</text>
<text x="128.3" y="19.8">1k</text>
<text x="128.3" y="22.4">1k</text>
<text x="15.9" y="26.3">MICRO USB</text>
<text x="15.9" y="28.9">USB1</text>
<text x="60.6" y="28.4">CN3153 1A</text>
<text x="60.6" y="26.1">U2</text>
<text x="90.2" y="24.4">330</text>
<text x="98.2" y="24.4">330</text>
<text x="88.6" y="30.4">LED1</text>
<text x="101.6" y="35.1">Green</text>
<text x="101.6" y="32.7">LED2</text>
<text x="168.6" y="32.4">Antenna</text>
<text x="168.6" y="30">P1</text>
<text x="86" y="36.9">Red</text>
<text x="41" y="47.5">2k</text>
<text x="41" y="44.9">R6</text>
<text x="48.9" y="46.1">C1</text>
<text x="48.9" y="50">1uF</text>
<text x="83.3" y="50.9">10uF</text>
<text x="83.3" y="48.6">C2</text>
<text x="288.3" y="58">L1</text>
<text x="288.4" y="60.3">10uH</text>
<text x="284.4" y="71.3">100nF</text>
<text x="285.8" y="67.4">C3</text>
<text x="297.7" y="71.1">C4</text>
<text x="38.1" y="77.4">HT7833</text>
<text x="38.1" y="75">U4</text>
<text x="109.9" y="76.3">Battery</text>
<text x="129.4" y="76.4">U5</text>
<text x="147.9" y="76.9">C5</text>
<text x="297.7" y="73.5">1uF</text>
<text x="109.9" y="78.6">P4</text>
<text x="123" y="79">HY2113-JB1B</text>
<text x="147.9" y="79.2">100nF</text>
<text x="159.8" y="82.9">100</text>
<text x="159.8" y="80.6">R7</text>
<text x="29.1" y="87.9">1uF</text>
<text x="29.1" y="85.7">C6</text>
<text x="55.6" y="87.9">2.2uF</text>
<text x="55.6" y="85.7">C7</text>
<text x="116.7" y="96">2K</text>
<text x="116.7" y="93.6">R8</text>
<text x="235.7" y="101.2">220K</text>
<text x="235.7" y="98.8">R9</text>
<text x="268.8" y="101.2">1M</text>
<text x="268.8" y="98.9">R10</text>
<text x="292.6" y="101.2">1M</text>
<text x="292.6" y="98.9">R11</text>
<text x="140.2" y="105.5">FS8205</text>
<text x="140.2" y="102.8">Q1</text>
<text x="235.7" y="111.8">GL3528(10-20K)</text>
<text x="235.7" y="109.5">R12</text>
<text x="270.3" y="112.1">R14</text>
<text x="279.1" y="112.2">100nF</text>
<text x="280.5" y="108.2">C11</text>
<text x="292.6" y="111.8">220K</text>
<text x="292.6" y="109.4">R13</text>
<text x="219.4" y="117.3">100</text>
<text x="219.4" y="115">R15</text>
<text x="270.3" y="114.4">MF52</text>
<text x="106.4" y="125.3">SJ1</text>
<text x="217.2" y="125.3">R16</text>
<text x="238.4" y="122.3">BSS138</text>
<text x="238.4" y="120">Q2</text>
<text x="41.3" y="132">R17</text>
<text x="103.2" y="128">OUT power</text>
<text x="137.6" y="130.9">INA213AIDCKR</text>
<text x="217.2" y="127.6">1M</text>
<text x="41.3" y="134.2">1M</text>
<text x="40.8" y="142.5">SJ2</text>
<text x="110.1" y="143.6">0.01</text>
<text x="110.1" y="141.2">R18</text>
<text x="165.4" y="143.6">100nF</text>
<text x="165.4" y="141.2">C8</text>
<text x="295.3" y="143.8">TC1</text>
<text x="40.8" y="144.9">1Touch</text>
<text x="97.9" y="147.9">D1</text>
<text x="145.3" y="146.7">U6</text>
<text x="191.8" y="145.1">P2 ClkOut</text>
<text x="191.8" y="147.7">P3 PD2</text>
<text x="287.3" y="147.6">470K</text>
<text x="287.3" y="145.2">R19</text>
<text x="295.3" y="146.2">Touch</text>
<text x="10.7" y="152.8">CSENSOR</text>
<text x="19.9" y="150.4">P6</text>
<text x="30.2" y="153">1K</text>
<text x="30.2" y="150.7">R20</text>
<text x="86" y="150.5">SOD4007-SH</text>
<text x="111" y="154.4">Out</text>
<text x="191.8" y="150.4">P5 PB2</text>
<text x="191.8" y="153">P7 GND</text>
<text x="93.7" y="161">100</text>
<text x="93.7" y="158.7">R22</text>
<text x="112" y="156.7">P8</text>
<text x="33.1" y="166.4">22nF</text>
<text x="33.1" y="163.8">C9</text>
<text x="112.4" y="166.4">MEM2302XG</text>
<text x="112.4" y="163.7">Q3</text>
<text x="287.3" y="166.1">470K</text>
<text x="287.3" y="163.7">R23</text>
<text x="295.3" y="164.7">Touch</text>
<text x="295.3" y="162.3">TC2</text>
<text x="91.5" y="171.3">1M</text>
<text x="91.5" y="169">R24</text>
<text x="210.1" y="172.7">Green</text>
<text x="210.1" y="170.3">LED3</text>
<text x="224.6" y="172.7">Red</text>
<text x="224.6" y="170.3">LED4</text>
<text x="239.2" y="172.6">Blue</text>
<text x="239.2" y="170.2">LED5</text>
<text x="251.4" y="171.7">10k</text>
<text x="251.4" y="169.1">R25</text>
<text x="166" y="176.6">PS1240P02CT3</text>
<text x="166" y="174.3">BUZZER1</text>
<text x="260.6" y="179.5">C10</text>
<text x="11.9" y="184.8">H1</text>
<text x="42.3" y="184.8">H2</text>
<text x="161.7" y="184.5">1K</text>
<text x="161.7" y="182.2">R29</text>
<text x="206.6" y="183.2">330</text>
<text x="206.6" y="180.8">R26</text>
<text x="221.2" y="183.2">330</text>
<text x="221.2" y="180.8">R27</text>
<text x="235.7" y="183.2">330</text>
<text x="235.7" y="180.8">R28</text>
<text x="260.6" y="181.9">1uF</text>
<text x="287.3" y="184.6">470K</text>
<text x="287.3" y="182.2">R30</text>
<text x="295.3" y="183.2">Touch</text>
<text x="295.3" y="180.8">TC3</text>
<text x="11.2" y="187.2">I2C</text>
<text x="42.3" y="187.2">Debug</text>
<text x="84.5" y="190">P9</text>
<text x="145.3" y="190.1">100</text>
<text x="145.3" y="187.8">R31</text>
<text x="84.5" y="192.5">ISP</text>
<text x="164" y="195.5">MEM2302XG</text>
<text x="164" y="192.8">Q4</text>
<text x="143.1" y="200.4">1M</text>
<text x="143.1" y="198.1">R32</text>
</g>
<g font-size="2.5" fill="#00f">
<text x="212.2" y="14.4">12</text>
<text x="212.2" y="17">13</text>
<text x="217.8" y="15.5">PB0 (PCINT0CLKOICP1)</text>
<text x="253.6" y="15.5">PD0 (PCINT16)</text>
<text x="274.1" y="17">31</text>
<text x="274.1" y="14.4">30</text>
<text x="212.2" y="22.3">15</text>
<text x="212.2" y="19.7">14</text>
<text x="217.8" y="23.4">PB3 (PCINT3MOSI)</text>
<text x="217.8" y="20.7">PB2 (PCINT2SSOC1B)</text>
<text x="217.8" y="18.1">PB1 (PCINT1OC1A)</text>
<text x="247.9" y="23.4">PD3 (PCINT19INT1)</text>
<text x="247.9" y="20.7">PD2 (INT0PCINT18)</text>
<text x="253.6" y="18.1">PD1 (PCINT17)</text>
<text x="274.1" y="22.3">1</text>
<text x="274.1" y="19.7">32</text>
<text x="212.2" y="27.6">17</text>
<text x="212.2" y="25">16</text>
<text x="217.8" y="28.7">PB5 (SCKPCINT5)</text>
<text x="217.8" y="26">PB4 (PCINT4MISO)</text>
<text x="250.5" y="28.7">PD5 (PCINT21T1)</text>
<text x="250.5" y="26">PD4 (PCINT20T0)</text>
<text x="274.1" y="27.6">9</text>
<text x="274.1" y="25">2</text>
<text x="13.1" y="35.3">VBUS</text>
<text x="51.3" y="34.1">1</text>
<text x="54.8" y="35.2">PREC</text>
<text x="66.5" y="35.3">FB</text>
<text x="66.5" y="32.6">EP</text>
<text x="71.4" y="34.2">8</text>
<text x="71.4" y="31.6">9</text>
<text x="213.8" y="30.3">7</text>
<text x="213.8" y="32.9">8</text>
<text x="217.8" y="31.3">PB6 (PCINT6CLKI)</text>
<text x="217.8" y="34">PB7 (PCINT7)</text>
<text x="247.8" y="34">PD7 (PCINT23AIN1)</text>
<text x="247.8" y="31.3">PD6 (PCINT22AIN0)</text>
<text x="274.1" y="32.9">11</text>
<text x="274.1" y="30.3">10</text>
<text x="11.4" y="37.6" transform="rotate(-90 11.4 37.6)">MTN1</text>
<text x="14" y="37.6" transform="rotate(-90 14 37.6)">MTN2</text>
<text x="16.4" y="40.6">D+</text>
<text x="17.1" y="37.9">D-</text>
<text x="51.3" y="36.9">2</text>
<text x="51.3" y="39.6">3</text>
<text x="54.7" y="37.9">ISET</text>
<text x="54.8" y="40.7">GND \DONE</text>
<text x="62.4" y="37.9">CHRG</text>
<text x="71.4" y="39.5">6</text>
<text x="71.4" y="36.9">7</text>
<text x="212.2" y="38.2">23</text>
<text x="212.2" y="40.9">24</text>
<text x="217.8" y="39.3">PC0 (ADC0PCINT8)</text>
<text x="217.8" y="41.9">PC1 (ADC1PCINT9)</text>
<text x="247.1" y="39.3">PA0 (ADC6PCINT24)</text>
<text x="247.1" y="41.9">PA1 (ADC7PCINT25)</text>
<text x="274.1" y="38.2">19</text>
<text x="274.1" y="40.9">22</text>
<text x="14.2" y="45.9">GND</text>
<text x="17" y="43.2">ID</text>
<text x="51.3" y="42.2">4</text>
<text x="54.8" y="43.2">VIN</text>
<text x="64.9" y="43.2">BAT</text>
<text x="71.4" y="42.2">5</text>
<text x="212.2" y="46.1">26</text>
<text x="212.2" y="43.5">25</text>
<text x="217.8" y="47.2">PC3 (ADC3PCINT11)</text>
<text x="217.8" y="44.6">PC2 (ADC2PCINT10)</text>
<text x="254" y="44.6">PA2 (PCINT26)</text>
<text x="254" y="47.2">PA3 (PCINT27)</text>
<text x="274.1" y="43.5">3</text>
<text x="274.1" y="46.1">6</text>
<text x="11.4" y="49.1" transform="rotate(-90 11.4 49.1)">MTN3</text>
<text x="14" y="49.1" transform="rotate(-90 14 49.1)">MTN4</text>
<text x="212.2" y="51.4">28</text>
<text x="212.2" y="48.8">27</text>
<text x="217.8" y="52.5">PC5 (ADC5SCLPCINT13)</text>
<text x="217.8" y="49.8">PC4 (ADC4SDAPCINT12)</text>
<text x="212.2" y="54.1">29</text>
<text x="212.2" y="56.7">20</text>
<text x="217.8" y="55.1">PC6 (RESETPCINT14)</text>
<text x="217.8" y="57.8">PC7 (PCINT15)</text>
<text x="112.4" y="71.3">2</text>
<text x="109" y="75">1</text>
<text x="109" y="72.3">2</text>
<text x="112.4" y="73.9">1</text>
<text x="28.6" y="80.5">2</text>
<text x="32.5" y="81.6">IN</text>
<text x="41.6" y="81.6">OUT</text>
<text x="49.2" y="80.5">3</text>
<text x="121.3" y="81.9">1</text>
<text x="124" y="83.2">OD</text>
<text x="121.3" y="84.5">2</text>
<text x="121.3" y="87.2">3</text>
<text x="124" y="85.8">CS</text>
<text x="124" y="88.5">OC</text>
<text x="134.4" y="88.5">NC</text>
<text x="139" y="87.2">4</text>
<text x="207.7" y="99.2">dark: 100k (1.03v)</text>
<text x="207.7" y="101.7">light: 2k (0.03v)</text>
<text x="6.6" y="113.9">1Touch: use MOIST_A, R34, (SJ7), (R12)</text>
<text x="6.6" y="116.3">QTouch: use MOIST_A, MOIST_B, C6, R12</text>
<text x="10.6" y="122.8">1Touch</text>
<text x="284.4" y="123">4.2v: (0.76v)</text>
<text x="284.4" y="125.5">2.8v: (0.50v)</text>
<text x="256.6" y="128.3">-8 : 500k (1.1v)</text>
<text x="256.6" y="130.7">0</text>
<text x="260.6" y="130.7">: 326k (0.81v)</text>
<text x="82" y="136.2">2.2A: (1.1v)</text>
<text x="137.2" y="134.8">4</text>
<text x="137.2" y="137.4">5</text>
<text x="139.9" y="136.1">IN+</text>
<text x="256.6" y="133.2">10 : 198k (0.55v)</text>
<text x="256.6" y="135.7">25 : 100k (0.3v)</text>
<text x="82" y="138.7">2.15mA/bit (1024)</text>
<text x="137.2" y="140.1">6</text>
<text x="139.9" y="138.7">IN-</text>
<text x="139.9" y="141.4">OUT</text>
<text x="149.1" y="141.4">REF</text>
<text x="154.9" y="140.1">1</text>
<text x="256.6" y="138.2">50 : 35k (0.11v)</text>
<text x="110.9" y="149.3">2</text>
<text x="110.9" y="152">1</text>
<text x="114.3" y="153">1</text>
<text x="114.3" y="150.4">2</text>
<text x="11.9" y="167.8">QTouch</text>
<text x="38.4" y="181.2">Connect to Serial RxD</text>
<text x="168.5" y="180">+</text>
<text x="12" y="191.7">1</text>
<text x="42.9" y="191.4">2</text>
<text x="12" y="194.3">2</text>
<text x="12" y="197">3</text>
<text x="42.9" y="196.7">1</text>
<text x="81.2" y="196.7">1</text>
<text x="89.2" y="196.7">2</text>
<text x="12" y="199.6">4</text>
<text x="81.2" y="199.3">3</text>
<text x="81.2" y="202">5</text>
<text x="89.2" y="199.3">4</text>
<text x="89.2" y="202">6</text>
</g>
<g font-size="2.5" fill="#8d2323">
<text x="134.2" y="18.4">13</text>
<text x="135.7" y="23.7">2</text>
<text x="139.7" y="19.4">3.3V</text>
<text x="153.1" y="19.4">DIO0</text>
<text x="153.1" y="22.1">DIO1</text>
<text x="161.7" y="18.4">14</text>
<text x="161.7" y="21">15</text>
<text x="161.7" y="23.7">16</text>
<text x="135.7" y="28.9">4</text>
<text x="135.7" y="26.3">3</text>
<text x="139.7" y="24.7">MISO</text>
<text x="139.7" y="27.4">MOSI</text>
<text x="153.1" y="24.7">DIO2</text>
<text x="153.1" y="27.4">DIO3</text>
<text x="161.7" y="26.3">11</text>
<text x="161.7" y="28.9">12</text>
<text x="135.7" y="31.6">5</text>
<text x="139.7" y="30">SCK</text>
<text x="139.7" y="32.6">NSS</text>
<text x="153.1" y="32.6">DIO5</text>
<text x="153.1" y="30">DIO4</text>
<text x="154.2" y="35.3">ANT</text>
<text x="161.7" y="31.6">7</text>
<text x="161.7" y="34.2">9</text>
<text x="135.7" y="39.5">6</text>
<text x="139.7" y="40.6">RESET</text>
<text x="153.6" y="40.6">GND</text>
<text x="153.6" y="37.9">GND</text>
<text x="161.7" y="39.5">8</text>
<text x="161.7" y="36.9">10</text>
</g>
<g font-size="2.5">
<text x="172" y="35.3">1</text>
<text x="212.2" y="64.7">21</text>
<text x="213.8" y="62">5</text>
<text x="217.8" y="65.7">GND</text>
<text x="217.8" y="63.1">GND</text>
<text x="133.1" y="83.2">VSS</text>
<text x="139" y="81.9">6</text>
<text x="39.4" y="89.3" transform="rotate(-90 39.4 89.3)">1</text>
<text x="40.5" y="85.3" transform="rotate(-90 40.5 85.3)">GND</text>
<text x="154.9" y="137.4">2</text>
<text x="148.1" y="138.7">GND</text>
<text x="207.4" y="145.1">1</text>
<text x="207.4" y="147.7">1</text>
<text x="18.3" y="155.7">1</text>
<text x="207.4" y="150.4">1</text>
<text x="207.4" y="153">1</text>
</g>
<g font-size="2.3" fill="#00f">
<text x="6.6" y="13">3.8-6V/0.6A - 3.7v/1200mAh 903052</text>
<text x="6.6" y="15.3">(52x30mm)</text>
<text x="34.4" y="27.6">Icharge=1218/R</text>
<text x="124.4" y="57.9">overcharge 4.275 +/- 25mV</text>
<text x="124.4" y="60.2">undercharge: 2.8 V</text>
<text x="124.4" y="62.5">current: Ron = Voip/(2*Imax)</text>
<text x="124.4" y="64.8">Discharge 2A (Voip: 150mA)</text>
<text x="6.6" y="69.8">Output will be &amp;#126;2.8-3.3v</text>
<text x="124.4" y="67">Charge 1.35A (Voip: -100mA)</text>
<text x="124.4" y="69.3">Ron = 28-37mOhm</text>
<text x="226.2" y="70">ATtiny88 @4MHz: 1.8-5.5v / @8MHz 2.8-5.5v</text>
<text x="6.6" y="72.1">depending on battery charge</text>
<text x="226.2" y="72.2">RFM69HCW: 1.8-3.6v</text>
<text x="226.2" y="74.5">TPS63031: 1.8-5.5v</text>
<text x="226.2" y="76.8">Oscillator: 1.6-3.6v</text>
<text x="226.2" y="79.1">ADC: 1.1v reference</text>
<text x="136.3" y="94">M1</text>
<text x="148.2" y="92.3">Alternative: FS312</text>
<text x="119.1" y="104.6">M2</text>
<text x="108.5" y="113.4">GND is connected to BAT-</text>
<text x="108.5" y="115.7">if status is ok</text>
</g>
</svg>
